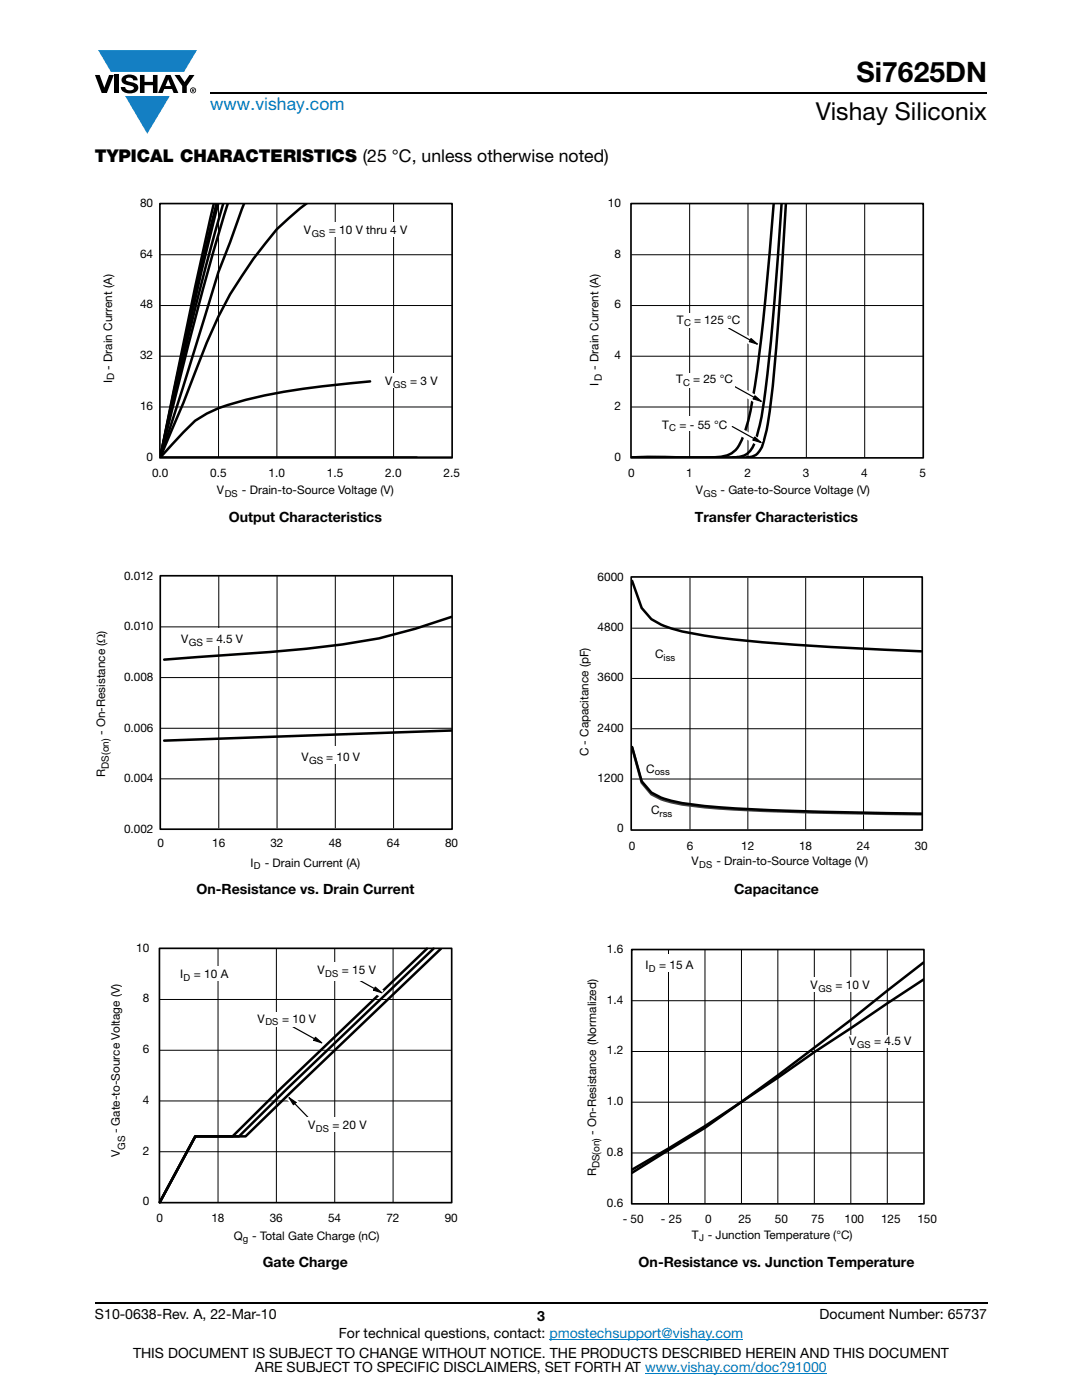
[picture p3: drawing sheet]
<svg xmlns="http://www.w3.org/2000/svg" width="216mm" height="279mm" viewBox="0 0 216 279" stroke-linecap="round" stroke-linejoin="round" font-family="sans-serif">
<g fill="#147fc3">
<path d="M19.6 10h19.7l-2.6 4.3h-1.1h-13.5z"/>
<path d="M25 19.2h8.9l-4.5 7.5z"/>
</g>
<g fill="#000">
<path d="M18.9 15h1l.9 2.5 1-2.5h.9l-1.4 3.6h-1zM22.9 15h.9v3.6h-.9zM24.6 15.3a2.1 2.1 0 0 1 2.8 .3l.1 .4h-.9a.79 .79 0 0 0-.7-.5 .79 .79 0 0 0-.8 .4l.3 .3 1 .2a1.08 1.08 0 0 1 1.2 1 1.08 1.08 0 0 1-1.1 1.2 1.73 1.73 0 0 1-2.4-1.2h.9a.96 .96 0 0 0 .8 .6 .96 .96 0 0 0 .9-.4 1.31 1.31 0 0 0-1.2-.6 1.03 1.03 0 0 1-1.1-.6 1.03 1.03 0 0 1 .2-1.1zM27.9 15h.9v1.3h1.7v-1.3h.9v3.6h-.9v-1.6h-1.7v1.6h-.9zM34.8 15h1.1l.9 1.4 1-1.4h1l-1.5 2.2v1.4h-.9v-1.4z"/>
<path d="M33.6 15.9l.5 1.3h-1.1zM33.1 15l-1.6 3.6h1l.3-.8h1.5l.3 .8h1l-1.6-3.6z"/>
<path d="M38.4 17.8h.2v.2h-.2zM38.3 17.7v.7h.1v-.3l.4 .3-.2-.3 .2-.2-.1-.2z"/>
<path d="M38.1 18a.46 .46 0 0 1 .9 0 .46 .46 0 0 1-.9 0zM37.9 18a.6 .6 0 0 0 1.2 0 .6 .6 0 0 0-1.2 0z"/>
</g>
<path d="M42 18.6h155M18.9 260h178.1" fill="none" stroke="#000" stroke-width=".36"/>
<path d="M109.6 267.3h38.7M128.7 274h36.3" fill="none" stroke="#007ec4" stroke-width=".2"/>
<path d="M20.5 39.3h71.3v60.3h-71.3z" fill="#fff"/>
<path d="M32 50.8h58.2M43.6 40.7v50.7M55.2 40.7v50.7M66.9 40.7v50.7M78.5 40.7v50.7M32 71.1h58.2M32 61h58.2M32 81.2h58.2" fill="none" stroke="#000" stroke-width=".2"/>
<path d="M42.7 40.6l-4.4 19.8-6.3 30.9M43.2 40.6a1219.6 1219.6 0 0 0-11.2 50.7M43.5 40.6a1347.8 1347.8 0 0 0-11.5 50.7M44.5 40.6a878.4 878.4 0 0 0-12.5 50.7M45.4 40.6a895.2 895.2 0 0 0-13.4 50.7M48.7 40.6l-2.8 7.7a123.2 123.2 0 0 0-4.7 13.8l-5.4 17.6-3.8 11.6M61.1 40.6l-1.2 1-4.7 4.2a84.4 84.4 0 0 0-11.6 17.4l-2.3 5.1a402.1 402.1 0 0 1-9.3 23M73.8 76.1l-5.3 .5a108.3 108.3 0 0 0-24.9 4.9l-2.3 1-2.4 1.5-2.3 2.3-4.6 5" fill="none" stroke="#000" stroke-width=".5"/>
<path d="M32 91.3h58.2" fill="none" stroke="#000" stroke-width=".48"/>
<path d="M31.9 40.6h58.3v50.8h-58.3z" fill="none" stroke="#000" stroke-width=".34"/>
<g fill="#fff">
<path d="M58.2 44.3h24.1v2.9h-24.1z"/>
<path d="M75 74.5h13.2v2.8h-13.2z"/>
<path d="M18.9 113.8h72.5v60h-72.5z"/>
</g>
<path d="M43.7 115v50.3M55.3 115v50.3M66.9 115v50.3M78.5 115v50.3M32 135.2h58.2M32 125.1h58.2M32 155.4h58.2M32 145.3h58.2" fill="none" stroke="#000" stroke-width=".2"/>
<path d="M90.1 123.1a101.9 101.9 0 0 1-29 6.4l-28.3 2.1M90.1 145.8l-57.3 2" fill="none" stroke="#000" stroke-width=".5"/>
<path d="M32 114.9h58.2v50.6h-58.2z" fill="none" stroke="#000" stroke-width=".33"/>
<g fill="#fff">
<path d="M34.5 125.4h16.3v3.4h-16.3z"/>
<path d="M58.5 148.9h16.3v3.4h-16.3z"/>
<path d="M22 188h69.4v60.3h-69.4z"/>
</g>
<path d="M31.9 199.5h58.2M43.5 189.3v50.7M55.1 189.3v50.7M66.8 189.3v50.7M78.4 189.3v50.7M31.9 219.7h58.2M31.9 209.6h58.2M31.9 229.9h58.2" fill="none" stroke="#000" stroke-width=".2"/>
<path d="M85.2 189.3l-29.1 27.9-9.7 9.6h-7.4l-7.1 13.2M86.5 189.3l-29.1 27.9-9.7 9.6h-8.7l-7.1 13.2M88 189.3l-39 37.5h-10l-7.1 13.2" fill="none" stroke="#000" stroke-width=".5"/>
<path d="M31.8 189.3h58.3v50.7h-58.3z" fill="none" stroke="#000" stroke-width=".34"/>
<path d="M34.4 192.8h14.5v2.9h-14.5z" fill="#fff"/>
<path d="M57.2 219.4l1-1 4.9 5-1.1 1z" fill-rule="evenodd" fill="#fff"/>
<path d="M57.7 219.1l1.4 .9-.5 .5z" fill="#000"/>
<path d="M57.7 219.1l1.4 .9-.5 .5zM58.8 220.2l3.4 3.6" fill="none" stroke="#000" stroke-width=".24"/>
<path d="M59.9 222.9h16.2v2.9h-16.2z" fill="#fff"/>
<path d="M58.5 204.3l6.1 3.4-.7 1.2-6.1-3.4z" fill-rule="evenodd" fill="#fff"/>
<path d="M62.9 207l1.3 1.1-1.6-.5z" fill="#000"/>
<path d="M58.5 204.9l4.3 2.5M62.9 207l1.3 1.1-1.6-.5z" fill="none" stroke="#000" stroke-width=".24"/>
<path d="M49.8 202.1h14.4v2.8h-14.4z" fill="#fff"/>
<path d="M70.4 194.2l6.2 3.4-.8 1.3-6.1-3.4z" fill-rule="evenodd" fill="#fff"/>
<path d="M74.9 197l1.3 1.1-1.6-.5z" fill="#000"/>
<path d="M70.4 194.9l4.4 2.4M74.9 197l1.3 1.1-1.6-.5z" fill="none" stroke="#000" stroke-width=".24"/>
<g fill="#fff">
<path d="M61.7 192.1h14.5v3.6h-14.5z"/>
<path d="M117.5 39.3h67.3v60.3h-67.3z"/>
</g>
<path d="M126 50.8h58.2M137.6 40.7v50.7M149.3 40.7v50.7M160.9 40.7v50.7M172.5 40.7v50.7M126 71.1h58.2M126 61h58.2M126 81.2h58.2" fill="none" stroke="#000" stroke-width=".2"/>
<path d="M154.4 40.6l-.7 8.3a297.4 297.4 0 0 1-4.2 34.3 17.7 17.7 0 0 1-2.6 6.5 4.8 4.8 0 0 1-3 1.5 115.6 115.6 0 0 1-12.4 0l-5.5 .1M156 40.6l-1.1 14.6a293.4 293.4 0 0 1-3.2 29l-.8 3.2a4.7 4.7 0 0 1-2.8 3.6l-2.1 .3h-20M156.8 40.6l-.9 14.4a342.7 342.7 0 0 1-2.8 30.3 10.7 10.7 0 0 1-2 5.3l-1 .5-1.3 .2h-22.8" fill="none" stroke="#000" stroke-width=".5"/>
<path d="M125.9 40.6h58.3v50.8h-58.3z" fill="none" stroke="#000" stroke-width=".34"/>
<path d="M146.2 76.2l6.1 3.4-.7 1.3-6.1-3.4z" fill-rule="evenodd" fill="#fff"/>
<path d="M150.6 79l1.3 1.1-1.6-.5z" fill="#000"/>
<path d="M146.2 76.9l4.3 2.4M150.6 79l1.3 1.1-1.6-.5z" fill="none" stroke="#000" stroke-width=".24"/>
<path d="M133.2 74.4h13.5v2.9h-13.5z" fill="#fff"/>
<path d="M145.4 64.8l6.1 3.4-.7 1.3-6.1-3.4z" fill-rule="evenodd" fill="#fff"/>
<path d="M149.9 67.6l1.2 1.1-1.6-.5z" fill="#000"/>
<path d="M145.4 65.5l4.4 2.4M149.9 67.6l1.2 1.1-1.6-.5z" fill="none" stroke="#000" stroke-width=".24"/>
<path d="M130.2 83.1h15.7v2.8h-15.7z" fill="#fff"/>
<path d="M146.1 84.5l6.2 3.4-.7 1.2-6.2-3.4z" fill-rule="evenodd" fill="#fff"/>
<path d="M150.6 87.2l1.3 1.1-1.6-.5z" fill="#000"/>
<path d="M146.1 85.1l4.4 2.5M150.6 87.2l1.3 1.1-1.6-.5z" fill="none" stroke="#000" stroke-width=".24"/>
<g fill="#fff">
<path d="M133.4 62.5h14.8v2.9h-14.8z"/>
<path d="M115.5 114h69.6v59.6h-69.6z"/>
<path d="M127.6 160.1h6.5v2.9h-6.5z"/>
</g>
<path d="M137.7 115.3v50.2M149.2 115.3v50.2M160.8 115.3v50.2M172.3 115.3v50.2M126.1 135.4h57.8M126.1 125.4h57.8M126.1 155.5h57.8M126.1 145.4h57.8" fill="none" stroke="#000" stroke-width=".2"/>
<path d="M126.1 149.2l1.9 7 2 2.3a20.5 20.5 0 0 0 8.1 2.3 441.9 441.9 0 0 0 39 1.6l6.7 .1" fill="none" stroke="#404040" stroke-width=".5"/>
<path d="M126.1 115.9l1.9 5.4 2 2.3a26.2 26.2 0 0 0 10.3 3.2 414.3 414.3 0 0 0 41.8 3.1l1.7 .1M126.1 149.1l1.9 6.8 2 2.3a20.4 20.4 0 0 0 8.1 2.4 457.7 457.7 0 0 0 40.7 1.7l5 .1" fill="none" stroke="#000" stroke-width=".5"/>
<path d="M125.9 115.1h58.1v50.6h-58.1z" fill="none" stroke="#000" stroke-width=".34"/>
<g fill="#fff">
<path d="M128.3 129h6.4v2.9h-6.4z"/>
<path d="M129.6 147.8h7v2.8h-7z"/>
<path d="M117 188.2h70v59.9h-70z"/>
</g>
<path d="M126.1 199.7h58.2M133.4 189.6v50.6M140.7 189.6v50.6M147.9 189.6v50.6M155.2 189.6v50.6M162.5 189.6v50.6M169.8 189.6v50.6M177 189.6v50.6M126.1 220h58.2M126.1 209.8h58.2M126.1 230.1h58.2" fill="none" stroke="#000" stroke-width=".2"/>
<path d="M184.3 195.5l-21.8 14.5a554.5 554.5 0 0 1-29.1 19.2l-7.3 4.2M184.3 192.1l-7.3 5.6a732 732 0 0 1-36.3 27.4l-14.6 9" fill="none" stroke="#000" stroke-width=".5"/>
<path d="M126.1 189.5h58.3v50.8h-58.3z" fill="none" stroke="#000" stroke-width=".34"/>
<g fill="#fff">
<path d="M160.1 195.1h15.6v2.8h-15.6z"/>
<path d="M168.9 206.6h14.6v2.6h-14.6z"/>
<path d="M131.8 190.3h5.8v3.6h-5.8z"/>
</g>
<text font-size="5.6" x="170.9" y="16.4">Si7625DN</text>
<text font-size="4.9" x="162.8" y="24">Vishay Siliconix</text>
<text font-size="3.5" fill="#007ec4" x="42" y="21.9">www.vishay.com</text>
<text font-size="3.5" x="18.9" y="32.3">TYPICAL CHARACTERISTICS (25 °C, unless otherwise noted)</text>
<g font-size="2.8">
<text x="45.7" y="104.1">Output Characteristics</text>
<text x="138.7" y="104.1">Transfer Characteristics</text>
<text x="39.2" y="178.5">On-Resistance vs. Drain Current</text>
<text x="146.5" y="178.5">Capacitance</text>
<text x="52.5" y="252.8">Gate Charge</text>
<text x="127.4" y="252.8">On-Resistance vs. Junction Temperature</text>
<text x="18.9" y="263.3">S10-0638-Rev. A, 22-Mar-10</text>
<text x="107.2" y="263.6">3</text>
<text x="163.6" y="263.3">Document Number: 65737</text>
<text x="67.6" y="267.1">For technical questions, contact: pmostechsupport@vishay.com</text>
<text x="26.5" y="271">THIS DOCUMENT IS SUBJECT TO CHANGE WITHOUT NOTICE. THE PRODUCTS DESCRIBED HEREIN AND THIS DOCUMENT</text>
<text x="50.9" y="273.8">ARE SUBJECT TO SPECIFIC DISCLAIMERS, SET FORTH AT www.vishay.com/doc?91000</text>
</g>
<g font-size="2.4">
<text x="27.9" y="41.3">80</text>
<text x="121.3" y="41.3">10</text>
<text x="60.6" y="46.7">V</text>
<text x="65.6" y="46.7">= 10 V thru 4 V</text>
<text x="27.9" y="51.4">64</text>
<text x="122.6" y="51.4">8</text>
<text x="27.9" y="61.6">48</text>
<text x="122.6" y="61.6">6</text>
<text x="135.1" y="64.6">T</text>
<text x="138.5" y="64.6">= 125 °C</text>
<text x="27.9" y="71.7">32</text>
<text x="122.6" y="71.7">4</text>
<text x="22.4" y="76.4" transform="rotate(-90 22.4 76.4)">I</text>
<text x="22.4" y="73.8" transform="rotate(-90 22.4 73.8)">- Drain Current (A)</text>
<text x="76.9" y="76.9">V</text>
<text x="81.9" y="76.9">= 3 V</text>
<text x="119.4" y="76.9" transform="rotate(-90 119.4 76.9)">I</text>
<text x="119.4" y="73.8" transform="rotate(-90 119.4 73.8)">- Drain Current (A)</text>
<text x="134.9" y="76.5">T</text>
<text x="138.3" y="76.5">= 25 °C</text>
<text x="27.9" y="81.8">16</text>
<text x="122.6" y="81.8">2</text>
<text x="132.1" y="85.5">T</text>
<text x="135.6" y="85.5">= - 55 °C</text>
<text x="29.2" y="91.9">0</text>
<text x="30.3" y="95.2">0.0</text>
<text x="42" y="95.2">0.5</text>
<text x="53.6" y="95.2">1.0</text>
<text x="65.2" y="95.2">1.5</text>
<text x="76.9" y="95.2">2.0</text>
<text x="88.5" y="95.2">2.5</text>
<text x="122.6" y="91.9">0</text>
<text x="125.3" y="95.2">0</text>
<text x="136.9" y="95.2">1</text>
<text x="148.6" y="95.2">2</text>
<text x="160.2" y="95.2">3</text>
<text x="171.9" y="95.2">4</text>
<text x="183.5" y="95.2">5</text>
<text x="43.3" y="98.7">V</text>
<text x="48.3" y="98.7">- Drain-to-Source Voltage (V)</text>
<text x="138.8" y="98.7">V</text>
<text x="143.8" y="98.7">- Gate-to-Source Voltage (V)</text>
<text x="119.3" y="115.9">6000</text>
<text x="119.3" y="126">4800</text>
<text x="130.7" y="131.4">C</text>
<text x="119.3" y="136">3600</text>
<text x="119.3" y="146">2400</text>
<text x="117.4" y="151" transform="rotate(-90 117.4 151)">C - Capacitance (pF)</text>
<text x="128.9" y="154.2">C</text>
<text x="119.3" y="156.1">1200</text>
<text x="123.2" y="166.1">0</text>
<text x="129.9" y="162.5">C</text>
<text x="31.4" y="169.1">0</text>
<text x="42.3" y="169.1">16</text>
<text x="50" y="172.9">I</text>
<text x="52.8" y="172.9">- Drain Current (A)</text>
<text x="54" y="169.1">32</text>
<text x="65.6" y="169.1">48</text>
<text x="77.2" y="169.1">64</text>
<text x="88.8" y="169.1">80</text>
<text x="125.5" y="169.6">0</text>
<text x="137" y="169.6">6</text>
<text x="138" y="172.7">V</text>
<text x="142.9" y="172.7">- Drain-to-Source Voltage (V)</text>
<text x="147.9" y="169.6">12</text>
<text x="159.4" y="169.6">18</text>
<text x="171" y="169.6">24</text>
<text x="182.5" y="169.6">30</text>
<text x="27.2" y="189.9">10</text>
<text x="121.1" y="190.2">1.6</text>
<text x="36" y="195.2">I</text>
<text x="38.7" y="195.2">= 10 A</text>
<text x="63.3" y="194.5">V</text>
<text x="68.2" y="194.5">= 15 V</text>
<text x="128.8" y="193.5">I</text>
<text x="131.5" y="193.5">= 15 A</text>
<text x="161.7" y="197.5">V</text>
<text x="166.7" y="197.5">= 10 V</text>
<text x="28.5" y="200.1">8</text>
<text x="121.1" y="200.3">1.4</text>
<text x="51.4" y="204.1">V</text>
<text x="56.3" y="204.1">= 10 V</text>
<text x="169.4" y="208.6">V</text>
<text x="174.4" y="208.6">= 4.5 V</text>
<text x="28.5" y="210.2">6</text>
<text x="121.1" y="210.4">1.2</text>
<text x="28.5" y="220.3">4</text>
<text x="121.1" y="220.5">1.0</text>
<text x="23.9" y="226.2" transform="rotate(-90 23.9 226.2)">- Gate-to-Source Voltage (V)</text>
<text x="61.5" y="225.3">V</text>
<text x="66.4" y="225.3">= 20 V</text>
<text x="118.9" y="226.6" transform="rotate(-90 118.9 226.6)">- On-Resistance (Normalized)</text>
<text x="23.9" y="230.9" transform="rotate(-90 23.9 230.9)">V</text>
<text x="28.5" y="230.4">2</text>
<text x="121.1" y="230.7">0.8</text>
<text x="118.9" y="234.8" transform="rotate(-90 118.9 234.8)">R</text>
<text x="28.5" y="240.6">0</text>
<text x="31.2" y="243.8">0</text>
<text x="42.2" y="243.8">18</text>
<text x="53.8" y="243.8">36</text>
<text x="65.5" y="243.8">54</text>
<text x="77.1" y="243.8">72</text>
<text x="88.7" y="243.8">90</text>
<text x="121.1" y="240.8">0.6</text>
<text x="124.3" y="244">- 50</text>
<text x="131.9" y="244">- 25</text>
<text x="140.7" y="244">0</text>
<text x="147.3" y="244">25</text>
<text x="154.6" y="244">50</text>
<text x="161.9" y="244">75</text>
<text x="168.5" y="244">100</text>
<text x="175.8" y="244">125</text>
<text x="183.1" y="244">150</text>
<text x="46.7" y="247.4">Q</text>
<text x="50.3" y="247.4">- Total Gate Charge (nC)</text>
<text x="138.1" y="247.2">T</text>
<text x="141.2" y="247.2">- Junction Temperature (°C)</text>
</g>
<g font-size="2.3">
<text x="24.7" y="115.7">0.012</text>
<text x="24.7" y="125.8">0.010</text>
<text x="36.1" y="128.3">V</text>
<text x="41.1" y="128.3">= 4.5 V</text>
<text x="24.7" y="135.9">0.008</text>
<text x="21" y="146.7" transform="rotate(-90 21 146.7)">- On-Resistance (Ω)</text>
<text x="24.7" y="146.1">0.006</text>
<text x="21" y="155" transform="rotate(-90 21 155)">R</text>
<text x="60.1" y="151.8">V</text>
<text x="65.1" y="151.8">= 10 V</text>
<text x="24.7" y="156.1">0.004</text>
<text x="24.7" y="166.3">0.002</text>
</g>
<g font-size="2">
<text x="22.8" y="75.8" transform="rotate(-90 22.8 75.8)">D</text>
<text x="120.1" y="76.1" transform="rotate(-90 120.1 76.1)">D</text>
<text x="37.7" y="128.9">GS</text>
<text x="21.7" y="153.4" transform="rotate(-90 21.7 153.4)">DS(on)</text>
<text x="61.7" y="152.4">GS</text>
<text x="25" y="229.5" transform="rotate(-90 25 229.5)">GS</text>
<text x="119.6" y="233.2" transform="rotate(-90 119.6 233.2)">DS(on)</text>
</g>
<g font-size="1.9">
<text x="62.2" y="47.2">GS</text>
<text x="136.5" y="65.1">C</text>
<text x="78.4" y="77.4">GS</text>
<text x="136.3" y="77">C</text>
<text x="133.5" y="86">C</text>
<text x="44.9" y="99.2">DS</text>
<text x="140.4" y="99.2">GS</text>
<text x="132.4" y="131.9">iss</text>
<text x="130.6" y="154.7">oss</text>
<text x="131.6" y="163">rss</text>
<text x="50.7" y="173.4">D</text>
<text x="139.5" y="173.2">DS</text>
<text x="36.6" y="195.7">D</text>
<text x="64.9" y="195">DS</text>
<text x="129.5" y="194">D</text>
<text x="163.3" y="198">GS</text>
<text x="53" y="204.7">DS</text>
<text x="171" y="209.1">GS</text>
<text x="63" y="225.8">DS</text>
<text x="48.5" y="247.9">g</text>
<text x="139.5" y="247.7">J</text>
</g>
</svg>
